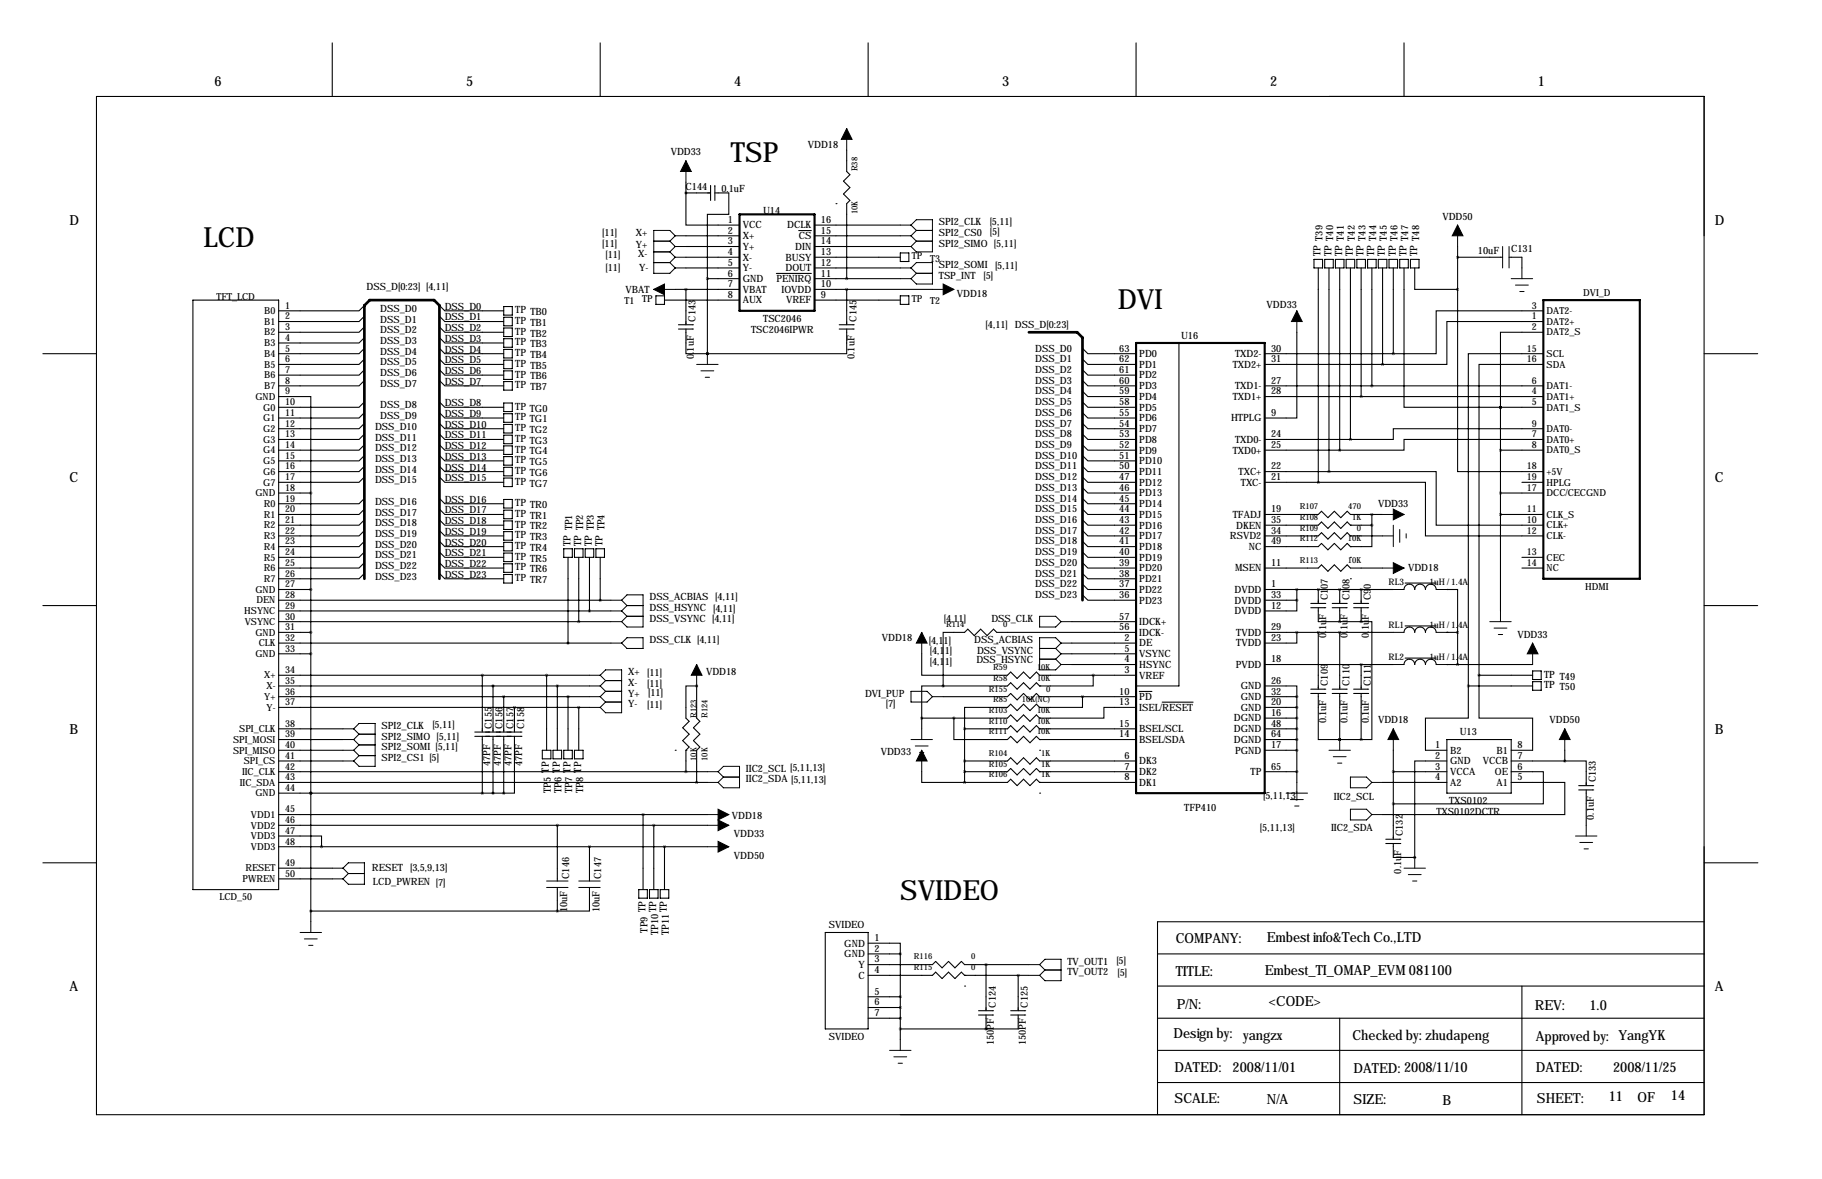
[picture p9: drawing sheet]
<svg xmlns="http://www.w3.org/2000/svg" width="432mm" height="279mm" viewBox="0 0 432 279" stroke-linecap="round" stroke-linejoin="round" font-family="sans-serif">
<g fill="none" stroke="#000" stroke-width=".25">
<path d="M78.7 10.2v12.7M142.2 10.2v12.7M205.7 10.2v12.7M269.2 10.2v12.7M332.7 10.2v12.7M22.9 22.9h381v241.3h-381zM200.7 35.6v5l.7 .8-1.5 1.5 1.5 1.5-1.5 1.6 1.5 1.5-.7 .8v17.7M162.6 45.7v7.6h12.7M162.6 55.9h12.7M162.6 58.4h12.7M162.6 43.2v2.5M162.6 45.7h5.8"/>
<path d="M168.4 43.9v3.6M169.4 45.7h3.3v5.1h-5.1v15.2M169.4 43.9v3.6M189.3 54.6h3M193 53.3h20.4M193 55.9h20.4M193 58.4h20.4M198.1 48.3h.1M213.4 59.9h2v2.1h-2zM345.4 58.4v10.2M45.7 71.1h20.3v139.7h-20.3zM86.4 72.4l-1.3 1.3h-19.1"/>
<path d="M86.4 74.9l-1.3 1.3h-19.1M86.4 77.5l-1.3 1.2h-19.1M104.1 72.4l1.3 1.3h14M104.1 74.9l1.3 1.3h14M104.1 77.5l1.3 1.2h14M119.4 72.6h2v2.1h-2zM119.4 75.2h2v2h-2zM119.4 77.7h2v2.1h-2zM155.4 70.1h2.1v2h-2.1zM157.5 71.1h17.8M160 68.6h15.3M160.8 77h3.5"/>
<path d="M160.8 78h3.5M162.6 78v5.8h5M162.6 61h12.7M162.6 63.5h12.7M162.6 68.6v8.4M167.6 66h7.7M167.6 66v17.8M184 64.8h8.3M193 71.1h20.4M193 61h20.4M193 63.5h20.4M193 66h20.4"/>
<path d="M193 68.6h28M198.9 77h3.5M198.9 78h3.5M200.7 78v5.8h-33.1M200.7 68.6v8.4M213.4 70.1h2v2h-2zM307.3 78.7v20.4h-7.6M311.4 61.5h2v2h-2zM312.4 63.5v50.8M313.9 61.5h2.1v2h-2.1zM315 63.5v48.3M316.5 61.5h2v2h-2z"/>
<path d="M317.5 63.5v43.2M319 61.5h2.1v2h-2.1zM320 63.5v40.6M321.6 61.5h2v2h-2zM322.6 63.5v30.5M324.1 61.5h2v2h-2zM325.1 63.5v27.9M326.6 61.5h2.1v2h-2.1zM327.7 63.5v22.9M329.2 61.5h2v2h-2zM330.2 63.5v20.3M331.7 61.5h2.1v2h-2.1z"/>
<path d="M332.7 63.5v33h22.9M334.3 61.5h2v2h-2zM335.3 63.5v5.1h10.1M345.4 68.6v43.2h20.4M345.4 61h10.7M357.6 61h3.1v2.5M365.8 76.2h-22.9v10.2h-15.2M365.8 78.7h-10.2v17.8M365.8 73.7h-25.4v10.1h-10.2M10.2 83.8h12.7M66 94h7.7v22.8M86.4 80l-1.3 1.3h-19.1"/>
<path d="M86.4 82.5l-1.3 1.3h-19.1M86.4 85.1l-1.3 1.3h-19.1M86.4 87.6l-1.3 1.3h-19.1M86.4 90.2l-1.3 1.2h-19.1M86.4 95.2l-1.3 1.3h-19.1M86.4 97.8l-1.3 1.3h-19.1M104.1 80l1.3 1.3h14M104.1 82.5l1.3 1.3h14M104.1 85.1l1.3 1.3h14M104.1 87.6l1.3 1.3h14M104.1 90.2l1.3 1.2h14M104.1 95.2l1.3 1.3h14"/>
<path d="M104.1 97.8l1.3 1.3h14M119.4 80.3h2v2h-2zM119.4 82.8h2v2h-2zM119.4 85.3h2v2.1h-2zM119.4 87.9h2v2h-2zM119.4 90.4h2v2.1h-2zM119.4 95.5h2v2h-2zM119.4 98h2v2.1h-2zM167.6 83.8h.1M256.5 82.5l1.3 1.3h11.4M256.5 85.1l1.3 1.3h11.4M256.5 87.6l1.3 1.3h11.4"/>
<path d="M256.5 90.2l1.3 1.2h11.4M256.5 92.7l1.3 1.3h11.4M256.5 95.2l1.3 1.3h11.4M256.5 97.8l1.3 1.3h11.4M279.4 81.3v81.3h-10.2M299.7 83.8h30.5M299.7 86.4h28M299.7 91.4h66.1M299.7 94h66.1M355.6 96.5h.1M355.6 96.5h10.2M355.6 96.5v48.3"/>
<path d="M365.8 86.4h-15.3v73.6M365.8 83.8h-17.8v78.8M403.9 83.8h12.7M66 116.8h7.7M73.7 116.8v101.6M86.4 100.3l-1.3 1.3h-19.1M86.4 102.9l-1.3 1.2h-19.1M86.4 105.4l-1.3 1.3h-19.1M86.4 107.9l-1.3 1.3h-19.1M86.4 110.5l-1.3 1.3h-19.1M86.4 113l-1.3 1.3h-19.1M86.4 118.1l-1.3 1.3h-19.1"/>
<path d="M104.1 100.3l1.3 1.3h14M104.1 102.9l1.3 1.2h14M104.1 105.4l1.3 1.3h14M104.1 107.9l1.3 1.3h14M104.1 110.5l1.3 1.3h14M104.1 113l1.3 1.3h14M104.1 118.1l1.3 1.3h14M119.4 100.6h2v2h-2zM119.4 103.1h2v2.1h-2zM119.4 105.7h2v2h-2zM119.4 108.2h2v2h-2zM119.4 110.7h2v2.1h-2z"/>
<path d="M119.4 113.3h2v2h-2zM119.4 118.4h2v2h-2zM256.5 100.3l1.3 1.3h11.4M256.5 102.9l1.3 1.2h11.4M256.5 105.4l1.3 1.3h11.4M256.5 107.9l1.3 1.3h11.4M256.5 110.5l1.3 1.3h11.4M256.5 113l1.3 1.3h11.4M256.5 115.6l1.3 1.2h11.4M256.5 118.1l1.3 1.3h11.4M299.7 104.1h20.3M299.7 106.7h17.8"/>
<path d="M299.7 111.8h15.3M299.7 114.3h12.7M312.4 114.3h25.4v12.7h28M315 111.8h25.4v12.7h25.4M355.6 106.7h10.2M355.6 116.8h10.2M360.7 114.3h5.1M365.8 101.6h-35.6v2.5h-10.2M365.8 104.1h-33.1v2.6h-15.2M66 139.7h7.7M86.4 120.7l-1.3 1.2h-19.1M86.4 123.2l-1.3 1.3h-19.1"/>
<path d="M86.4 125.7l-1.3 1.3h-19.1M86.4 128.3l-1.3 1.2h-19.1M86.4 130.8l-1.3 1.3h-19.1M86.4 133.3l-1.3 1.3h-19.1M86.4 135.9l-1.3 1.3h-19.1M104.1 120.7l1.3 1.2h14M104.1 123.2l1.3 1.3h14M104.1 125.7l1.3 1.3h14M104.1 128.3l1.3 1.2h14M104.1 130.8l1.3 1.3h14M104.1 133.3l1.3 1.3h14M104.1 135.9l1.3 1.3h14"/>
<path d="M119.4 136.1h2v2.1h-2zM119.4 120.9h2v2h-2zM119.4 123.4h2v2.1h-2zM119.4 126h2v2h-2zM119.4 128.5h2v2.1h-2zM119.4 131.1h2v2h-2zM119.4 133.6h2v2h-2zM133.6 130h2v2.1h-2zM134.6 132.1v20.3M136.1 130h2.1v2.1h-2.1zM137.2 132.1v15.2M138.7 130h2v2.1h-2z"/>
<path d="M139.7 132.1v12.7M141.2 130h2.1v2.1h-2.1zM142.2 132.1v10.1M256.5 120.7l1.3 1.2h11.4M256.5 123.2l1.3 1.3h11.4M256.5 125.7l1.3 1.3h11.4M256.5 128.3l1.3 1.2h11.4M256.5 130.8l1.3 1.3h11.4M256.5 133.3l1.3 1.3h11.4M256.5 135.9l1.3 1.3h11.4M256.5 138.4l1.3 1.3h11.4M299.7 121.9h12.7l.8-.7 1.5 1.5 1.5-1.5 1.6 1.5 1.5-1.5 .7 .7h7.7"/>
<path d="M299.7 124.5h12.7l.8-.8 1.5 1.5 1.5-1.5 1.6 1.5 1.5-1.5 .7 .8M299.7 127h12.7l.8-.8 1.5 1.6 1.5-1.6 1.6 1.6 1.5-1.6 .7 .8M299.7 129.5h12.7l.8-.7 1.5 1.5 1.5-1.5 1.6 1.5 1.5-1.5 .7 .7M299.7 134.6h12.7l.8-.7 1.5 1.5 1.5-1.5 1.6 1.5 1.5-1.5 .7 .7h7.7M299.7 139.7h30.5M307.3 139.7v2.5M312.4 139.7h.1M312.4 139.7v3.3M317.5 139.7h.1M317.5 139.7v3.3M320 124.5h.1M320 127h.1"/>
<path d="M320 129.5h.1M320 132.1h.1M320 137.2h.1M320 124.5h5.1M320 127h7.7M322.6 139.7h.1M322.6 139.7v3.3M325.1 124.5v5h-5.1M325.1 121.9v2.6M332.7 139.7a1.27 1.27 0 0 1 1.3-1.3 1.27 1.27 0 0 1 1.3 1.3 1.27 1.27 0 0 1 1.3-1.3 1.27 1.27 0 0 1 1.2 1.3 1.27 1.27 0 0 1 1.3-1.3 1.27 1.27 0 0 1 1.3 1.3M333 138.2h7.4M342.9 139.7h.1"/>
<path d="M342.9 139.7h2.5v10.2M355.6 121.9h10.2M360.7 132.1h5.1M360.7 134.6h5.1M10.2 143.5h12.7M66 142.2h78.8M66 152.4h78.8M66 144.8h78.8M66 149.9h7.7M66 147.3h78.8M66 154.9h7.7M218.4 154.9v5.1h20.4l.7-.7 1.5 1.5 1.6-1.5 1.5 1.5 1.5-1.5 .8 .7h22.8"/>
<path d="M236.2 152.4h.1M254 152.4h15.2M254 147.3h15.2M254 154.9h15.2M254 157.5h15.2M256.5 141l1.3 1.2h11.4M269.2 149.9h-33l-.7-.8-1.6 1.5-1.5-1.5-1.5 1.5-1.5-1.5-.8 .8h-5.1v12.7M299.7 142.2h7.6M299.7 149.9h30.5M299.7 157.5h30.5M307.3 149.9v2.5h-7.6M307.3 142.2v2.6h-7.6"/>
<path d="M310.6 143h3.6M310.6 144h3.6M312.4 144v3.3h10.2M312.4 149.9v13.4M315.7 143h3.6M315.7 144h3.6M317.5 147.3h.1M317.5 144v3.3M317.5 149.9v13.4M320.8 143h3.6M320.8 144h3.6M322.6 147.3h.1"/>
<path d="M322.6 147.3h2.5v28h-2.5M322.6 144v3.3M322.6 157.5v5.8M332.7 149.9a1.27 1.27 0 0 1 1.3-1.3 1.27 1.27 0 0 1 1.3 1.3 1.27 1.27 0 0 1 1.2-1.3 1.27 1.27 0 0 1 1.3 1.3 1.27 1.27 0 0 1 1.3-1.3 1.27 1.27 0 0 1 1.3 1.3M332.7 157.5a1.27 1.27 0 0 1 1.3-1.3 1.27 1.27 0 0 1 1.3 1.3 1.27 1.27 0 0 1 1.3-1.3 1.27 1.27 0 0 1 1.2 1.3 1.27 1.27 0 0 1 1.3-1.3 1.27 1.27 0 0 1 1.3 1.3M333 148.3h7.4M333 156h7.4M342.9 149.9h.1M342.9 157.5h.1M342.9 149.9h2.5M342.9 157.5h20.3M345.4 149.9v7.6"/>
<path d="M363.2 159h2.1v2h-2.1zM403.9 143.5h12.7M66 160h73.7M66 162.6h73.7M66 165.1h73.7M66 167.6h73.7M66 172.7h15.3M66 175.3h15.3M66 177.8h15.3M112.5 173.5h11.2M112.5 174.5h11.2M114.3 160v13.5"/>
<path d="M114.3 174.5v13.5M116.8 162.6v10.9M116.8 174.5v13.5M119.4 165.1v8.4M119.4 174.5v13.5M121.9 174.5v13.5h-2.5M121.9 167.6v5.9M128.5 177.8h2.1v2h-2.1zM129.5 160v17.8M131.1 177.8h2v2h-2zM132.1 162.6v15.2M133.6 177.8h2v2h-2z"/>
<path d="M134.6 165.1v12.7M136.1 177.8h2.1v2h-2.1zM137.2 167.6v10.2M160 177.8h.1M162.6 177.8h.1M162.6 177.8v5.1M165.1 162.6h-2.5v7.6l.7 .7-1.5 1.6 1.5 1.5-1.5 1.5 1.5 1.5-.7 .8M165.1 162.6h.1M165.1 162.6v7.6l.8 .7-1.6 1.6 1.6 1.5-1.6 1.5 1.6 1.5-.8 .8v7.6M218.4 170.2h20.4l.7-.8 1.5 1.5 1.6-1.5 1.5 1.5 1.5-1.5 .8 .8M218.4 170.2v2.5M223.5 162.6h-5.1v7.6"/>
<path d="M223.5 162.6h15.3l.7-.8 1.5 1.5 1.6-1.5 1.5 1.5 1.5-1.5 .8 .8M223.5 165.1h15.3l.7-.8 1.5 1.6 1.6-1.6 1.5 1.6 1.5-1.6 .8 .8M226.1 170.2v5.1h12.7l.7-.8 1.5 1.5 1.6-1.5 1.5 1.5 1.5-1.5 .8 .8M228.6 172.7h10.2l.7-.7 1.5 1.5 1.6-1.5 1.5 1.5 1.5-1.5 .8 .7M228.6 172.7v12.7M246.4 165.1h.1M246.4 162.6h.1M246.4 170.2h.1M246.4 172.7h.1M246.4 175.3h.1M246.4 177.8h.1M246.4 167.6h.1"/>
<path d="M246.4 167.6l-.8-.7-1.5 1.5-1.5-1.5-1.6 1.5-1.5-1.5-.7 .7h-10.2v5.1M246.4 165.1h22.8M246.4 172.7h22.8M246.4 175.3h22.8M256.5 165.1v2.5h-10.1M259.1 160v2.6h-12.7M269.2 167.6h-7.6v2.6h-15.2M270 163.9h3M275.4 166.4h7.4M299.7 162.6h7.6v2.5M299.7 165.1h7.6M299.7 167.6h7.6"/>
<path d="M299.7 172.7h7.6M299.7 175.3h7.6M299.7 177.8h7.6M299.7 170.2h7.6M307.3 165.1v20.3M310.6 163.3h3.6M310.6 164.3h3.6M312.4 164.3v11h5.1M315.7 163.3h3.6M315.7 164.3h3.6M317.5 175.3h.1M317.5 164.3v11"/>
<path d="M317.5 175.3h5.1M320.8 163.3h3.6M320.8 164.3h3.6M322.6 164.3v11M330.2 177.8v21.1M342.9 175.3h15.2v12.7h-15.2zM348 162.6v7.6h-10.2v7.6h5.1M348 162.6h15.2M350.5 160v10.2h12.7v7.6h-5.1M350.5 160h12.7M363.2 161.5h2.1v2.1h-2.1zM370.8 177.8v2.5"/>
<path d="M66 198.1h10.2v2.6M66 180.3h15.3M66 182.9h101.6M66 185.4h101.6M66 188h53.4M66 193h101.6M66 195.6h101.6M73.7 188h.1M132.1 195.6v13.2M152.4 193v17.8M154.9 195.6v15.2M218.4 182.9v2.5h10.2"/>
<path d="M228.6 180.3h10.2l.7-.7 1.5 1.5 1.6-1.5 1.5 1.5 1.5-1.5 .8 .7h22.8M228.6 182.9h10.2l.7-.8 1.5 1.5 1.6-1.5 1.5 1.5 1.5-1.5 .8 .8M228.6 185.4h10.2l.7-.7 1.5 1.5 1.6-1.5 1.5 1.5 1.5-1.5 .8 .7M246.4 182.9h.1M246.4 185.4h.1M246.4 188h.1M246.4 182.9h22.8M246.4 185.4h22.8M299.7 182.9h7.6M327.7 185.4h15.2M328.4 198.9h3.6M328.4 199.9h3.6"/>
<path d="M330.2 182.9h12.7M330.2 199.9v3.3h5.1M342.9 180.3h-7.6v22.9M358.1 185.4h12.7v7.6h-43.1M358.1 182.9h7.7v7.6h-35.6M358.1 180.3h12.7M370.8 180.3h5.1v5.9M374.1 186.2h3.6M374.1 187.2h3.6M375.9 187.2v8.4M10.2 204.5h12.7M66 200.7h101.6"/>
<path d="M66 205.7h12.7M66 208.3h12.7M73.7 215.9h58.4M132.1 210.3v5.6M139.7 210.3v5.6h-7.6M139.7 200.7v8.1M151.4 210.8h2v2.1h-2zM153.9 210.8h2.1v2.1h-2.1zM156.5 210.8h2v2.1h-2zM157.5 200.7v10.1M335.3 203.2h.1M403.9 218.4h-129.6v45.8"/>
<path d="M403.9 204.5h12.7M195.6 221h10.1v22.8h-10.1zM205.7 223.5h7.7v2.6M205.7 226.1h7.7M205.7 228.6h15.3l.7-.8 1.6 1.6 1.5-1.6 1.5 1.6 1.5-1.6 .8 .8h15.2M205.7 231.1h15.3l.7-.7 1.6 1.5 1.5-1.5 1.5 1.5 1.5-1.5 .8 .7M205.7 236.2h7.7M205.7 238.8h7.7M213.4 226.1v20.3M228.6 233.7h.1M228.6 231.1h.1M228.6 231.1h15.2"/>
<path d="M231.9 239.5h3.6M233.7 228.6v10.9M239.5 239.5h3.6M241.3 231.1v8.4M274.3 233.7h129.6M274.3 226.1h129.6M360.7 233.7v30.5M205.7 241.3h7.7M231.9 240.5h3.6M233.7 243.8h.1M233.7 240.5v3.3M239.5 240.5h3.6"/>
<path d="M241.3 240.5v3.3h-27.9M274.3 241.3h129.6M274.3 256.5h129.6M274.3 248.9h129.6M317.5 241.3v22.9"/>
</g>
<path d="M175.3 50.8h17.7v22.9h-17.7zM365.8 71.1h22.8v66.1h-22.8zM269.2 81.3h30.5v106.7h-30.5z" fill="none" stroke="#000" stroke-width=".51"/>
<g fill="none" stroke="#000" stroke-width=".24">
<path d="M162.6 38.1v5.1M200.7 30.5v5.1M154.9 57.2h3.8M154.9 59.7h3.8M158.7 57.2l1.3 1.2M158.7 59.7l1.3 1.3M160 55.9h2.6M160 55.9l-1.3 1.3M160 55.9l-1.3-1.3h-3.8v10.2h3.8l1.3-1.3M160 58.4h2.6M160 58.4l-1.3 1.3M213.4 55.9h2.5"/>
<path d="M213.4 58.4h2.5M213.4 53.3h2.5M215.9 53.3l1.3-1.2h3.8v7.6h-3.8l-1.3-1.3M215.9 53.3l1.3 1.3M215.9 55.9l1.3 1.3M217.2 57.2h3.8M217.2 54.6h3.8M217.2 54.6l-1.3 1.3M217.2 57.2l-1.3 1.2M345.4 53.3v5.1M356.1 58.4v5.1M357.6 58.4v5.1"/>
<path d="M154.9 62.2h3.8M154.9 68.6h5.1M158.7 62.2l1.3 1.3M160 61h2.6M160 61l-1.3 1.2M160 63.5h2.6M213.4 63.5h2.5M213.4 66h2.5M215.9 63.5l1.3-1.3h3.8v5.1h-3.8l-1.3-1.3M215.9 63.5l1.3 1.3M217.2 64.8h3.8M217.2 64.8l-1.3 1.2"/>
<path d="M221 68.6h5.1M307.3 73.7v5M358.1 66h5.1M359.2 67.6h3M360.2 69.1h1M360.7 63.5v2.5M165.1 86.4h5.1M166.1 87.9h3.1M167.1 89.4h1M167.6 83.8v2.6M327.7 134.6h5M327.7 127h2.5"/>
<path d="M327.7 121.9h5M330.2 139.7h2.5M330.2 124.5v5M331.7 125.5v3M333.2 126.5v1M340.4 139.7h2.5M144.8 142.2h2.5M144.8 144.8h2.5M144.8 147.3h2.5M144.8 152.4h2.5M147.3 142.2l1.3 1.3M147.3 142.2l1.3-1.2h3.8v7.6h-3.8l-1.3-1.3"/>
<path d="M147.3 152.4l1.3-1.3h3.8v2.6h-3.8zM147.3 144.8l1.3 1.2M148.6 143.5h3.8M148.6 146h3.8M148.6 143.5l-1.3 1.3M148.6 146l-1.3 1.3M165.1 157.5v5.1M218.4 149.9v5M246.4 146h3.8l1.3 1.3-1.3 1.3h-3.8zM246.4 153.7h3.8M246.4 156.2h3.8M250.2 153.7l1.3 1.2"/>
<path d="M250.2 156.2l1.3 1.3M251.5 157.5h2.5M251.5 147.3h2.5M251.5 152.4h2.5M251.5 152.4l-1.3-1.3h-3.8v7.7h3.8l1.3-1.3M251.5 152.4l-1.3 1.3M251.5 154.9h2.5M251.5 154.9l-1.3 1.3M330.2 149.9h2.5M330.2 157.5h2.5M340.4 149.9h2.5M340.4 157.5h2.5"/>
<path d="M353.1 147.3h5M354.1 148.8h3M355.1 150.4h1M355.6 144.8v2.5M363.2 152.4v5.1M81.3 172.7h2.5M81.3 175.3h2.5M81.3 177.8h2.5M83.8 172.7l1.3 1.3M83.8 172.7l1.3-1.3h3.8v10.2h-3.8l-1.3-1.3M83.8 175.3l1.3 1.2M83.8 177.8l1.3 1.3"/>
<path d="M85.1 174h3.8M85.1 176.5h3.8M85.1 174l-1.3 1.3M85.1 179.1h3.8M85.1 176.5l-1.3 1.3M85.1 179.1l-1.3 1.2M139.7 160h2.5M139.7 162.6h2.5M139.7 165.1h2.5M139.7 167.6h2.5M142.2 160l1.3 1.3M142.2 160l1.3-1.2h3.8v10.1h-3.8l-1.3-1.3"/>
<path d="M142.2 162.6l1.3 1.2M142.2 165.1l1.3 1.3M143.5 161.3h3.8M143.5 163.8h3.8M143.5 161.3l-1.3 1.3M143.5 166.4h3.8M143.5 163.8l-1.3 1.3M143.5 166.4l-1.3 1.2M215.9 163.8h3.8l1.3 1.3-1.3 1.3h-3.8zM215.9 175.3h5.1M216.9 176.8h3.1M217.9 178.3h1"/>
<path d="M218.4 172.7v2.6M218.4 177.8v5.1M221 165.1h2.5M315 177.8h5M316 179.3h3M317.5 175.3v2.5M330.2 172.7v5.1M370.8 172.7v5.1M81.3 180.3h2.5M167.6 182.9h2.6M167.6 185.4h2.6M167.6 193h5.1"/>
<path d="M167.6 195.6h5.1M170.2 182.9l1.2-1.3h3.9v5.1h-3.9l-1.2-1.3M170.2 182.9l1.2 1.2M171.4 184.1h3.9M171.4 184.1l-1.2 1.3M304.8 188h5.1M305.8 189.5h3.1M306.8 191h1M307.3 185.4v2.6M317 180.8h1M320 184.1h3.8l1.3 1.3-1.3 1.3h-3.8zM320 191.8h3.8l1.3 1.2-1.3 1.3h-3.8z"/>
<path d="M325.1 185.4h2.6M325.1 193h2.6M373.4 198.1h5.1M374.4 199.6h3M375.9 195.6v2.5M73.7 218.4v2.6M78.7 205.7h2.6M78.7 208.3h2.6M81.3 205.7l1.2 1.3M81.3 205.7l1.2-1.2h3.9v5h-3.9l-1.2-1.2M82.5 207l-1.2 1.3M82.5 207h3.9"/>
<path d="M129.5 208.8h5.1M129.5 210.3h5.1M137.2 208.8h5M137.2 210.3h5M167.6 200.7h5.1M332.7 205.7h5.1M333.8 207.3h3M334.8 208.8h1M335.3 203.2v2.5M375.4 201.2h1M71.1 221h5.1M72.1 222.5h3.1"/>
<path d="M73.2 224h1M243.8 231.1h2.6M243.8 228.6h2.6M246.4 228.6l1.2-1.3h3.9v5.1h-3.9l-1.2-1.3M246.4 228.6l1.2 1.3M247.6 229.9h3.9M247.6 229.9l-1.2 1.2M210.8 248.9h5.1M211.8 250.4h3.1M212.9 252h1M213.4 246.4v2.5"/>
</g>
<g fill="#000" stroke="#000" stroke-width=".24">
<path d="M162.6 38.1l1.2 2.5h-2.5zM200.7 30.5l1.2 2.5h-2.5zM345.4 53.3l1.3 2.6h-2.5zM154.9 68.6l2.6-1.3v2.5zM223.5 67.3l2.6 1.3-2.6 1.2zM307.3 73.7l1.3 2.5h-2.5zM330.2 133.3l2.5 1.3-2.5 1.3zM330.2 120.7l2.5 1.2-2.5 1.3zM165.1 157.5l1.3 2.5h-2.6zM218.4 149.9l1.3 2.5h-2.5zM363.2 152.4l1.3 2.5h-2.6zM218.4 177.8l1.3 2.5h-2.5z"/>
<path d="M330.2 172.7l1.3 2.6h-2.6zM370.8 172.7l1.3 2.6h-2.5zM170.2 191.8l2.5 1.2-2.5 1.3zM170.2 194.3l2.5 1.3-2.5 1.2zM170.2 199.4l2.5 1.3-2.5 1.2z"/>
</g>
<path d="M73.6 149.9a.05 .05 0 0 0 .1 0 .05 .05 0 0 0-.1 0zM73.6 139.7a.05 .05 0 0 0 .1 0 .05 .05 0 0 0-.1 0zM73.6 116.8a.05 .05 0 0 0 .1 0 .05 .05 0 0 0-.1 0zM73.6 154.9a.05 .05 0 0 0 .1 0 .05 .05 0 0 0-.1 0zM73.6 188a.05 .05 0 0 0 .1 0 .05 .05 0 0 0-.1 0zM200.6 66a.05 .05 0 0 0 .1 0 .05 .05 0 0 0-.1 0zM307.3 175.3a.05 .05 0 0 0 .1 0 .05 .05 0 0 0-.1 0zM307.3 172.7a.05 .05 0 0 0 .1 0 .05 .05 0 0 0-.1 0zM307.3 170.2a.05 .05 0 0 0 .1 0 .05 .05 0 0 0-.1 0zM307.3 167.6a.05 .05 0 0 0 .1 0 .05 .05 0 0 0-.1 0zM307.3 165.1a.05 .05 0 0 0 .1 0 .05 .05 0 0 0-.1 0zM307.3 177.8a.05 .05 0 0 0 .1 0 .05 .05 0 0 0-.1 0zM307.3 182.9a.05 .05 0 0 0 .1 0 .05 .05 0 0 0-.1 0zM213.3 238.8a.05 .05 0 0 0 .1 0 .05 .05 0 0 0-.1 0zM213.3 236.2a.05 .05 0 0 0 .1 0 .05 .05 0 0 0-.1 0zM213.3 226.1a.05 .05 0 0 0 .1 0 .05 .05 0 0 0-.1 0zM213.3 241.3a.05 .05 0 0 0 .1 0 .05 .05 0 0 0-.1 0zM213.3 243.8a.05 .05 0 0 0 .1 0 .05 .05 0 0 0-.1 0zM162.5 182.9a.05 .05 0 0 0 .1 0 .05 .05 0 0 0-.1 0zM345.4 61a.05 .05 0 0 0 .1 0 .05 .05 0 0 0-.1 0zM370.8 180.3a.05 .05 0 0 0 .1 0 .05 .05 0 0 0-.1 0zM218.4 170.2a.05 .05 0 0 0 .1 0 .05 .05 0 0 0-.1 0zM256.5 165.1a.05 .05 0 0 0 .1 0 .05 .05 0 0 0-.1 0zM162.5 45.7a.05 .05 0 0 0 .1 0 .05 .05 0 0 0-.1 0zM167.6 66a.05 .05 0 0 0 .1 0 .05 .05 0 0 0-.1 0zM162.5 68.6a.05 .05 0 0 0 .1 0 .05 .05 0 0 0-.1 0zM167.6 83.8a.05 .05 0 0 0 .1 0 .05 .05 0 0 0-.1 0zM167.6 83.8a.05 .05 0 0 0 .1 0 .05 .05 0 0 0-.1 0zM200.6 68.6a.05 .05 0 0 0 .1 0 .05 .05 0 0 0-.1 0zM73.6 215.9a.05 .05 0 0 0 .1 0 .05 .05 0 0 0-.1 0zM307.3 149.9a.05 .05 0 0 0 .1 0 .05 .05 0 0 0-.1 0zM307.3 142.2a.05 .05 0 0 0 .1 0 .05 .05 0 0 0-.1 0zM307.3 139.7a.05 .05 0 0 0 .1 0 .05 .05 0 0 0-.1 0zM345.4 149.9a.05 .05 0 0 0 .1 0 .05 .05 0 0 0-.1 0zM345.4 157.5a.05 .05 0 0 0 .1 0 .05 .05 0 0 0-.1 0zM116.8 162.6a.05 .05 0 0 0 .1 0 .05 .05 0 0 0-.1 0zM116.8 188a.05 .05 0 0 0 .1 0 .05 .05 0 0 0-.1 0zM129.5 160a.05 .05 0 0 0 .1 0 .05 .05 0 0 0-.1 0zM137.1 167.6a.05 .05 0 0 0 .1 0 .05 .05 0 0 0-.1 0zM137.1 147.3a.05 .05 0 0 0 .1 0 .05 .05 0 0 0-.1 0zM142.2 142.2a.05 .05 0 0 0 .1 0 .05 .05 0 0 0-.1 0zM73.6 188a.05 .05 0 0 0 .1 0 .05 .05 0 0 0-.1 0zM154.9 195.6a.05 .05 0 0 0 .1 0 .05 .05 0 0 0-.1 0zM314.9 111.8a.05 .05 0 0 0 .1 0 .05 .05 0 0 0-.1 0zM320 104.1a.05 .05 0 0 0 .1 0 .05 .05 0 0 0-.1 0zM327.6 86.4a.05 .05 0 0 0 .1 0 .05 .05 0 0 0-.1 0zM345.4 68.6a.05 .05 0 0 0 .1 0 .05 .05 0 0 0-.1 0zM226 170.2a.05 .05 0 0 0 .1 0 .05 .05 0 0 0-.1 0z" fill="#000" stroke="#000" stroke-width=".63"/>
<path d="M243.8 78.7h11.5l1.2 1.3v62.2M86.4 137.2v-64.8l1.2-1.3h15.3l1.2 1.3v64.8" fill="none" stroke="#000" stroke-width=".63"/>
<g font-size="6.6">
<text x="173.2" y="38.4">TSP</text>
<text x="48.3" y="58.4">LCD</text>
<text x="264.9" y="73.2">DVI</text>
<text x="213.4" y="213.4">SVIDEO</text>
</g>
<g font-size="3.3">
<text x="50.8" y="20.3">6</text>
<text x="110.5" y="20.3">5</text>
<text x="174" y="20.3">4</text>
<text x="237.5" y="20.3">3</text>
<text x="301" y="20.3">2</text>
<text x="364.5" y="20.3">1</text>
<text x="16.5" y="53.3">D</text>
<text x="406.4" y="53.3">D</text>
<text x="16.5" y="114.3">C</text>
<text x="406.4" y="114.3">C</text>
<text x="16.5" y="174">B</text>
<text x="406.4" y="174">B</text>
<text x="278.6" y="223.5">COMPANY:</text>
<text x="300.2" y="223.3">Embest info&amp;Tech Co.,LTD</text>
<text x="278.6" y="231.4">TITLE:</text>
<text x="299.7" y="231.1">Embest_TI_OMAP_EVM 081100</text>
<text x="16.5" y="234.9">A</text>
<text x="278.9" y="239">P/N:</text>
<text x="300.7" y="238.5">&lt;CODE&gt;</text>
<text x="363.7" y="239.3">REV:</text>
<text x="376.7" y="239.3">1.0</text>
<text x="406.4" y="234.9">A</text>
<text x="278.1" y="245.9">Design by:</text>
<text x="294.6" y="246.4">yangzx</text>
<text x="320.5" y="246.4">Checked by: zhudapeng</text>
<text x="364" y="246.6">Approved by: YangYK</text>
<text x="278.4" y="254">DATED:</text>
<text x="292.1" y="254">2008/11/01</text>
<text x="320.8" y="254.3">DATED: 2008/11/10</text>
<text x="364" y="254">DATED:</text>
<text x="382.3" y="254.1">2008/11/25</text>
<text x="278.4" y="261.4">SCALE:</text>
<text x="300.2" y="261.7">N/A</text>
<text x="320.8" y="261.6">SIZE:</text>
<text x="341.9" y="262">B</text>
<text x="364.2" y="261.4">SHEET:</text>
<text x="381.3" y="260.9">11</text>
<text x="388.1" y="261.1">OF</text>
<text x="396" y="260.7">14</text>
</g>
<g font-size="2.4">
<text x="191.5" y="35.1">VDD18</text>
<text x="159" y="36.8">VDD33</text>
<text x="162.5" y="45">C144</text>
<text x="171" y="45.5">0.1uF</text>
<text x="172.5" y="52.8">1</text>
<text x="180.8" y="50.8">U14</text>
<text x="194.6" y="52.8">16</text>
<text x="222.5" y="53.3">SPI2_CLK</text>
<text x="234.5" y="53.2">[5,11]</text>
<text x="341.8" y="52.1">VDD50</text>
<text x="142.7" y="56">[11]</text>
<text x="142.7" y="58.6">[11]</text>
<text x="150.7" y="55.9">X+</text>
<text x="150.7" y="58.7">Y+</text>
<text x="172.5" y="55.4">2</text>
<text x="172.5" y="57.9">3</text>
<text x="176" y="54.1">VCC</text>
<text x="176" y="56.7">X+</text>
<text x="176" y="59.2">Y+</text>
<text x="186.6" y="54.1">DCLK</text>
<text x="188.5" y="59.2">DIN</text>
<text x="189.3" y="56.7">CS</text>
<text x="194.6" y="55.4">15</text>
<text x="194.6" y="57.9">14</text>
<text x="222.5" y="55.9">SPI2_CS0</text>
<text x="222.5" y="58.4">SPI2_SIMO [5,11]</text>
<text x="234.6" y="55.8">[5]</text>
<text x="358.1" y="59.7">C131</text>
<text x="143.5" y="61.1">[11]</text>
<text x="143.5" y="64.2">[11]</text>
<text x="151.2" y="61">X-</text>
<text x="151.5" y="64.3">Y-</text>
<text x="172.5" y="60.5">4</text>
<text x="172.5" y="63">5</text>
<text x="172.5" y="65.5">6</text>
<text x="176" y="61.8">X-</text>
<text x="176" y="64.3">Y-</text>
<text x="186.2" y="64.3">DOUT</text>
<text x="186.2" y="61.8">BUSY</text>
<text x="194.6" y="60.5">13</text>
<text x="194.6" y="63">12</text>
<text x="194.6" y="65.5">11</text>
<text x="222.5" y="63.5">SPI2_SOMI</text>
<text x="235.8" y="63.7">[5,11]</text>
<text x="313" y="60.8" transform="rotate(-90 313 60.8)">TP T39</text>
<text x="315.5" y="60.8" transform="rotate(-90 315.5 60.8)">TP T40</text>
<text x="318.1" y="60.8" transform="rotate(-90 318.1 60.8)">TP T41</text>
<text x="320.6" y="60.8" transform="rotate(-90 320.6 60.8)">TP T42</text>
<text x="323.1" y="60.8" transform="rotate(-90 323.1 60.8)">TP T43</text>
<text x="325.7" y="60.8" transform="rotate(-90 325.7 60.8)">TP T44</text>
<text x="328.2" y="60.8" transform="rotate(-90 328.2 60.8)">TP T45</text>
<text x="330.8" y="60.8" transform="rotate(-90 330.8 60.8)">TP T46</text>
<text x="333.3" y="60.8" transform="rotate(-90 333.3 60.8)">TP T47</text>
<text x="335.8" y="60.8" transform="rotate(-90 335.8 60.8)">TP T48</text>
<text x="350.3" y="60.2">10uF</text>
<text x="86.9" y="68.8">DSS_D[0:23] [4,11]</text>
<text x="148.3" y="69.3">VBAT</text>
<text x="172.5" y="68.1">7</text>
<text x="172.5" y="70.6">8</text>
<text x="176" y="66.8">GND</text>
<text x="176" y="69.4">VBAT</text>
<text x="176" y="71.9">AUX</text>
<text x="184" y="66.8">PENIRQ</text>
<text x="185.2" y="69.4">IOVDD</text>
<text x="186.3" y="71.9">VREF</text>
<text x="194.6" y="68.1">10</text>
<text x="194.6" y="70.6">9</text>
<text x="222.5" y="66">TSP_INT</text>
<text x="226.8" y="70.4">VDD18</text>
<text x="233.1" y="66.2">[5]</text>
<text x="90.1" y="73.9">DSS_D0</text>
<text x="90.1" y="76.5">DSS_D1</text>
<text x="105.4" y="73.4">DSS_D0</text>
<text x="105.4" y="75.9">DSS_D1</text>
<text x="122.1" y="74.2">TP TB0</text>
<text x="122.1" y="76.8">TP TB1</text>
<text x="164.8" y="76.2" transform="rotate(-90 164.8 76.2)">C143</text>
<text x="180.9" y="76.3">TSC2046</text>
<text x="202.9" y="76.2" transform="rotate(-90 202.9 76.2)">C145</text>
<text x="233.6" y="77.8">[4,11]</text>
<text x="240.5" y="77.7">DSS_D[0:23]</text>
<text x="300.2" y="72.9">VDD33</text>
<text x="90.1" y="79">DSS_D2</text>
<text x="90.1" y="81.5">DSS_D3</text>
<text x="105.4" y="78.5">DSS_D2</text>
<text x="105.4" y="81">DSS_D3</text>
<text x="105.4" y="83.6">DSS_D4</text>
<text x="122.1" y="79.3">TP TB2</text>
<text x="122.1" y="81.8">TP TB3</text>
<text x="178" y="78.8">TSC2046IPWR</text>
<text x="245.4" y="83.3">DSS_D0</text>
<text x="265.3" y="83.3">63</text>
<text x="279.9" y="80.3">U16</text>
<text x="301.2" y="83.3">30</text>
<text x="90.1" y="84.1">DSS_D4</text>
<text x="90.1" y="86.6">DSS_D5</text>
<text x="90.1" y="89.2">DSS_D6</text>
<text x="105.4" y="86.1">DSS_D5</text>
<text x="105.4" y="88.6">DSS_D6</text>
<text x="122.1" y="84.4">TP TB4</text>
<text x="122.1" y="86.9">TP TB5</text>
<text x="122.1" y="89.5">TP TB6</text>
<text x="164.4" y="85.1" transform="rotate(-90 164.4 85.1)">0.1uF</text>
<text x="202.5" y="85.1" transform="rotate(-90 202.5 85.1)">0.1uF</text>
<text x="245.4" y="85.9">DSS_D1</text>
<text x="245.4" y="88.4">DSS_D2</text>
<text x="265.3" y="85.9">62</text>
<text x="265.3" y="88.4">61</text>
<text x="270" y="84.6">PD0</text>
<text x="270" y="87.2">PD1</text>
<text x="270" y="89.7">PD2</text>
<text x="292.2" y="87.2">TXD2+</text>
<text x="292.7" y="84.6">TXD2-</text>
<text x="301.2" y="85.9">31</text>
<text x="90.1" y="91.7">DSS_D7</text>
<text x="105.4" y="91.2">DSS_D7</text>
<text x="122.1" y="92">TP TB7</text>
<text x="245.4" y="90.9">DSS_D3</text>
<text x="245.4" y="93.5">DSS_D4</text>
<text x="265.3" y="90.9">60</text>
<text x="265.3" y="93.5">59</text>
<text x="270" y="92.2">PD3</text>
<text x="270" y="94.8">PD4</text>
<text x="292.2" y="94.8">TXD1+</text>
<text x="292.7" y="92.2">TXD1-</text>
<text x="301.2" y="90.9">27</text>
<text x="301.2" y="93.5">28</text>
<text x="88.9" y="101.9">DSS_D10</text>
<text x="90.1" y="96.8">DSS_D8</text>
<text x="90.1" y="99.3">DSS_D9</text>
<text x="105.4" y="96.3">DSS_D8</text>
<text x="105.4" y="98.8">DSS_D9</text>
<text x="105.4" y="101.3">DSS_D10</text>
<text x="122.1" y="97.1">TP TG0</text>
<text x="122.1" y="99.6">TP TG1</text>
<text x="245.4" y="96">DSS_D5</text>
<text x="245.4" y="98.6">DSS_D6</text>
<text x="245.4" y="101.1">DSS_D7</text>
<text x="265.3" y="96">58</text>
<text x="265.3" y="98.6">55</text>
<text x="265.3" y="101.1">54</text>
<text x="270" y="97.3">PD5</text>
<text x="270" y="99.9">PD6</text>
<text x="291.8" y="99.9">HTPLG</text>
<text x="301.2" y="98.6">9</text>
<text x="88.9" y="104.4">DSS_D11</text>
<text x="88.9" y="106.9">DSS_D12</text>
<text x="105.4" y="103.9">DSS_D11</text>
<text x="105.4" y="106.4">DSS_D12</text>
<text x="122.1" y="102.2">TP TG2</text>
<text x="122.1" y="104.7">TP TG3</text>
<text x="122.1" y="107.2">TP TG4</text>
<text x="245.4" y="103.6">DSS_D8</text>
<text x="245.4" y="106.2">DSS_D9</text>
<text x="265.3" y="103.6">53</text>
<text x="265.3" y="106.2">52</text>
<text x="270" y="102.4">PD7</text>
<text x="270" y="104.9">PD8</text>
<text x="270" y="107.5">PD9</text>
<text x="292.2" y="107.5">TXD0+</text>
<text x="292.7" y="104.9">TXD0-</text>
<text x="301.2" y="103.6">24</text>
<text x="301.2" y="106.2">25</text>
<text x="88.9" y="109.5">DSS_D13</text>
<text x="88.9" y="112">DSS_D14</text>
<text x="105.4" y="109">DSS_D13</text>
<text x="105.4" y="111.5">DSS_D14</text>
<text x="122.1" y="109.8">TP TG5</text>
<text x="122.1" y="112.3">TP TG6</text>
<text x="245.4" y="108.7">DSS_D10</text>
<text x="245.4" y="111.3">DSS_D11</text>
<text x="245.4" y="113.8">DSS_D12</text>
<text x="265.3" y="108.7">51</text>
<text x="265.3" y="111.3">50</text>
<text x="265.3" y="113.8">47</text>
<text x="270" y="110">PD10</text>
<text x="270" y="112.6">PD11</text>
<text x="293.5" y="112.6">TXC+</text>
<text x="301.2" y="111.3">22</text>
<text x="301.2" y="113.8">21</text>
<text x="88.9" y="114.6">DSS_D15</text>
<text x="88.9" y="119.6">DSS_D16</text>
<text x="105.4" y="114">DSS_D15</text>
<text x="105.4" y="119.1">DSS_D16</text>
<text x="122.1" y="114.9">TP TG7</text>
<text x="122.1" y="119.9">TP TR0</text>
<text x="245.4" y="116.3">DSS_D13</text>
<text x="245.4" y="118.9">DSS_D14</text>
<text x="265.3" y="116.3">46</text>
<text x="265.3" y="118.9">45</text>
<text x="270" y="115.1">PD12</text>
<text x="270" y="117.6">PD13</text>
<text x="294.1" y="115.1">TXC-</text>
<text x="88.9" y="122.2">DSS_D17</text>
<text x="88.9" y="124.7">DSS_D18</text>
<text x="105.4" y="121.7">DSS_D17</text>
<text x="105.4" y="124.2">DSS_D18</text>
<text x="122.1" y="122.5">TP TR1</text>
<text x="122.1" y="125">TP TR2</text>
<text x="245.4" y="121.4">DSS_D15</text>
<text x="245.4" y="124">DSS_D16</text>
<text x="265.3" y="121.4">44</text>
<text x="265.3" y="124">43</text>
<text x="270" y="120.2">PD14</text>
<text x="270" y="122.7">PD15</text>
<text x="270" y="125.3">PD16</text>
<text x="292.2" y="122.7">TFADJ</text>
<text x="293" y="125.3">DKEN</text>
<text x="301.2" y="121.4">19</text>
<text x="301.2" y="124">35</text>
<text x="326.6" y="120.1">VDD33</text>
<text x="88.9" y="127.3">DSS_D19</text>
<text x="88.9" y="129.8">DSS_D20</text>
<text x="105.4" y="126.7">DSS_D19</text>
<text x="105.4" y="129.3">DSS_D20</text>
<text x="105.4" y="131.8">DSS_D21</text>
<text x="122.1" y="127.6">TP TR3</text>
<text x="122.1" y="130.1">TP TR4</text>
<text x="135.2" y="129.4" transform="rotate(-90 135.2 129.4)">TP TP1</text>
<text x="137.7" y="129.4" transform="rotate(-90 137.7 129.4)">TP TP2</text>
<text x="140.3" y="129.4" transform="rotate(-90 140.3 129.4)">TP TP3</text>
<text x="142.8" y="129.4" transform="rotate(-90 142.8 129.4)">TP TP4</text>
<text x="245.4" y="126.5">DSS_D17</text>
<text x="245.4" y="129">DSS_D18</text>
<text x="245.4" y="131.6">DSS_D19</text>
<text x="265.3" y="126.5">42</text>
<text x="265.3" y="129">41</text>
<text x="265.3" y="131.6">40</text>
<text x="270" y="127.8">PD17</text>
<text x="270" y="130.3">PD18</text>
<text x="291.5" y="127.8">RSVD2</text>
<text x="296" y="130.3">NC</text>
<text x="301.2" y="126.5">34</text>
<text x="301.2" y="129">49</text>
<text x="88.9" y="132.3">DSS_D21</text>
<text x="88.9" y="134.9">DSS_D22</text>
<text x="88.9" y="137.4">DSS_D23</text>
<text x="105.4" y="134.4">DSS_D22</text>
<text x="105.4" y="136.9">DSS_D23</text>
<text x="122.1" y="132.6">TP TR5</text>
<text x="122.1" y="135.2">TP TR6</text>
<text x="122.1" y="137.7">TP TR7</text>
<text x="245.4" y="134.1">DSS_D20</text>
<text x="245.4" y="136.7">DSS_D21</text>
<text x="265.3" y="134.1">39</text>
<text x="265.3" y="136.7">38</text>
<text x="270" y="132.9">PD19</text>
<text x="270" y="135.4">PD20</text>
<text x="270" y="138">PD21</text>
<text x="292.7" y="135.4">MSEN</text>
<text x="301.2" y="134.1">11</text>
<text x="333.7" y="135.4">VDD18</text>
<text x="153.9" y="142.2">DSS_ACBIAS [4,11]</text>
<text x="245.4" y="139.2">DSS_D22</text>
<text x="245.4" y="141.7">DSS_D23</text>
<text x="265.3" y="139.2">37</text>
<text x="265.3" y="141.7">36</text>
<text x="270" y="140.5">PD22</text>
<text x="270" y="143">PD23</text>
<text x="292.6" y="140.5">DVDD</text>
<text x="292.6" y="143">DVDD</text>
<text x="301.2" y="139.2">1</text>
<text x="301.2" y="141.7">33</text>
<text x="314.7" y="142.2" transform="rotate(-90 314.7 142.2)">C107</text>
<text x="319.8" y="142.2" transform="rotate(-90 319.8 142.2)">C108</text>
<text x="324.9" y="142.2" transform="rotate(-90 324.9 142.2)">C90</text>
<text x="153.9" y="144.8">DSS_HSYNC [4,11]</text>
<text x="153.9" y="147.3">DSS_VSYNC [4,11]</text>
<text x="223.7" y="147.5">[4,11]</text>
<text x="234.9" y="147.3">DSS_CLK</text>
<text x="265.3" y="146.8">57</text>
<text x="265.3" y="149.4">56</text>
<text x="270" y="148.1">IDCK+</text>
<text x="292.6" y="145.6">DVDD</text>
<text x="301.2" y="144.3">12</text>
<text x="301.2" y="149.4">29</text>
<text x="153.9" y="152.4">DSS_CLK [4,11]</text>
<text x="209" y="151.9">VDD18</text>
<text x="220.1" y="152.6">[4,11]</text>
<text x="220.4" y="155.1">[4,11]</text>
<text x="230.9" y="152.4">DSS_ACBIAS</text>
<text x="231.5" y="154.9">DSS_VSYNC</text>
<text x="266.5" y="151.9">2</text>
<text x="266.5" y="154.4">5</text>
<text x="270" y="150.7">IDCK-</text>
<text x="270" y="153.2">DE</text>
<text x="270" y="155.7">VSYNC</text>
<text x="293" y="150.7">TVDD</text>
<text x="293" y="153.2">TVDD</text>
<text x="301.2" y="151.9">23</text>
<text x="314.3" y="151.1" transform="rotate(-90 314.3 151.1)">0.1uF</text>
<text x="319.3" y="151.1" transform="rotate(-90 319.3 151.1)">0.1uF</text>
<text x="324.4" y="151.1" transform="rotate(-90 324.4 151.1)">0.1uF</text>
<text x="359.6" y="151.1">VDD33</text>
<text x="148.8" y="160">X+</text>
<text x="153.4" y="160.2">[11]</text>
<text x="167.3" y="160">VDD18</text>
<text x="220.4" y="157.6">[4,11]</text>
<text x="231.4" y="157.2">DSS_HSYNC</text>
<text x="266.5" y="157">4</text>
<text x="266.5" y="159.5">3</text>
<text x="270" y="158.3">HSYNC</text>
<text x="270" y="160.8">VREF</text>
<text x="292.8" y="158.3">PVDD</text>
<text x="301.2" y="157">18</text>
<text x="365.9" y="160.6">TP T49</text>
<text x="148.8" y="162.6">X-</text>
<text x="148.8" y="165.1">Y+</text>
<text x="148.8" y="167.6">Y-</text>
<text x="153.4" y="162.7">[11]</text>
<text x="153.4" y="167.8">[11]</text>
<text x="153.6" y="165">[11]</text>
<text x="205" y="165.1">DVI_PUP</text>
<text x="209.9" y="167.5">[7]</text>
<text x="265.3" y="164.6">10</text>
<text x="265.3" y="167.1">13</text>
<text x="270" y="165.9">PD</text>
<text x="294.1" y="163.4">GND</text>
<text x="294.1" y="165.9">GND</text>
<text x="301.2" y="162.1">26</text>
<text x="301.2" y="164.6">32</text>
<text x="301.2" y="167.1">20</text>
<text x="314.7" y="162.6" transform="rotate(-90 314.7 162.6)">C109</text>
<text x="319.8" y="162.6" transform="rotate(-90 319.8 162.6)">C110</text>
<text x="324.9" y="162.6" transform="rotate(-90 324.9 162.6)">C111</text>
<text x="365.9" y="163.1">TP T50</text>
<text x="90.4" y="172.7">SPI2_CLK</text>
<text x="102.5" y="172.6">[5,11]</text>
<text x="116.6" y="172.7" transform="rotate(-90 116.6 172.7)">C155</text>
<text x="119.1" y="172.7" transform="rotate(-90 119.1 172.7)">C156</text>
<text x="121.7" y="172.7" transform="rotate(-90 121.7 172.7)">C157</text>
<text x="124.2" y="172.7" transform="rotate(-90 124.2 172.7)">C158</text>
<text x="265.3" y="172.2">15</text>
<text x="270" y="168.4">ISEL/RESET</text>
<text x="270" y="173.5">BSEL/SCL</text>
<text x="292.4" y="171">DGND</text>
<text x="292.4" y="173.5">DGND</text>
<text x="294.1" y="168.4">GND</text>
<text x="301.2" y="169.7">16</text>
<text x="301.2" y="172.2">48</text>
<text x="314.3" y="171.4" transform="rotate(-90 314.3 171.4)">0.1uF</text>
<text x="319.3" y="171.4" transform="rotate(-90 319.3 171.4)">0.1uF</text>
<text x="324.4" y="171.4" transform="rotate(-90 324.4 171.4)">0.1uF</text>
<text x="326.6" y="171.4">VDD18</text>
<text x="367.2" y="171.4">VDD50</text>
<text x="90.4" y="175.3">SPI2_SIMO [5,11]</text>
<text x="90.4" y="177.8">SPI2_SOMI [5,11]</text>
<text x="208.7" y="178.8">VDD33</text>
<text x="265.3" y="174.8">14</text>
<text x="266.5" y="179.8">6</text>
<text x="270" y="176.1">BSEL/SDA</text>
<text x="292.4" y="176.1">DGND</text>
<text x="292.7" y="178.6">PGND</text>
<text x="301.2" y="174.8">64</text>
<text x="301.2" y="177.3">17</text>
<text x="340.2" y="177.3">1</text>
<text x="340.2" y="179.8">2</text>
<text x="343.7" y="178.6">B2</text>
<text x="345.9" y="174.2">U13</text>
<text x="354.7" y="178.6">B1</text>
<text x="359.7" y="177.3">8</text>
<text x="359.7" y="179.8">7</text>
<text x="90.4" y="180.3">SPI2_CS1 [5]</text>
<text x="116.1" y="181.6" transform="rotate(-90 116.1 181.6)">47PF</text>
<text x="118.7" y="181.6" transform="rotate(-90 118.7 181.6)">47PF</text>
<text x="121.2" y="181.6" transform="rotate(-90 121.2 181.6)">47PF</text>
<text x="123.8" y="181.6" transform="rotate(-90 123.8 181.6)">47PF</text>
<text x="176.8" y="182.9">IIC2_SCL [5,11,13]</text>
<text x="176.8" y="185.4">IIC2_SDA [5,11,13]</text>
<text x="266.5" y="182.4">7</text>
<text x="266.5" y="184.9">8</text>
<text x="270" y="181.1">DK3</text>
<text x="270" y="183.7">DK2</text>
<text x="296.4" y="183.7">TP</text>
<text x="301.2" y="182.4">65</text>
<text x="340.2" y="182.4">3</text>
<text x="340.2" y="184.9">4</text>
<text x="343.7" y="181.1">GND</text>
<text x="343.7" y="183.7">VCCA</text>
<text x="351.4" y="181.1">VCCB</text>
<text x="354.3" y="183.7">OE</text>
<text x="359.7" y="182.4">6</text>
<text x="359.7" y="184.9">5</text>
<text x="378.2" y="185.4" transform="rotate(-90 378.2 185.4)">C133</text>
<text x="130.6" y="188" transform="rotate(-90 130.6 188)">TP5 TP</text>
<text x="133.1" y="188" transform="rotate(-90 133.1 188)">TP6 TP</text>
<text x="135.6" y="188" transform="rotate(-90 135.6 188)">TP7 TP</text>
<text x="138.2" y="188" transform="rotate(-90 138.2 188)">TP8 TP</text>
<text x="270" y="186.2">DK1</text>
<text x="299.4" y="189.4">[5,11,13]</text>
<text x="316.1" y="189.5">IIC2_SCL</text>
<text x="343.4" y="190.6">TXS0102</text>
<text x="343.7" y="186.2">A2</text>
<text x="354.7" y="186.2">A1</text>
<text x="173.4" y="194.1">VDD18</text>
<text x="280.7" y="192.1">TFP410</text>
<text x="298.6" y="197">[5,11,13]</text>
<text x="315.5" y="196.8">IIC2_SDA</text>
<text x="340.4" y="193.1">TXS0102DCTR</text>
<text x="377.8" y="194.3" transform="rotate(-90 377.8 194.3)">0.1uF</text>
<text x="173.9" y="198.4">VDD33</text>
<text x="173.9" y="203.5">VDD50</text>
<text x="332.5" y="198.1" transform="rotate(-90 332.5 198.1)">C132</text>
<text x="88.1" y="206.5">RESET</text>
<text x="88.4" y="209.8">LCD_PWREN [7]</text>
<text x="97.2" y="206.4">[3,5,9,13]</text>
<text x="134.9" y="208.3" transform="rotate(-90 134.9 208.3)">C146</text>
<text x="142.5" y="208.3" transform="rotate(-90 142.5 208.3)">C147</text>
<text x="332" y="207" transform="rotate(-90 332 207)">0.1uF</text>
<text x="134.4" y="216.2" transform="rotate(-90 134.4 216.2)">10uF</text>
<text x="142" y="216.2" transform="rotate(-90 142 216.2)">10uF</text>
<text x="153.4" y="221" transform="rotate(-90 153.4 221)">TP9 TP</text>
<text x="156" y="221.6" transform="rotate(-90 156 221.6)">TP10 TP</text>
<text x="158.5" y="221.6" transform="rotate(-90 158.5 221.6)">TP11 TP</text>
<text x="196.4" y="220">SVIDEO</text>
<text x="200.1" y="224.3">GND</text>
<text x="200.1" y="226.9">GND</text>
<text x="207.3" y="223">1</text>
<text x="207.3" y="225.6">2</text>
<text x="203.5" y="229.4">Y</text>
<text x="203.5" y="231.9">C</text>
<text x="207.3" y="228.1">3</text>
<text x="207.3" y="230.6">4</text>
<text x="253" y="231.1">TV_OUT2</text>
<text x="253" y="228.6">TV_OUT1</text>
<text x="264.6" y="228.5">[5]</text>
<text x="264.8" y="231.3">[5]</text>
<text x="207.3" y="235.7">5</text>
<text x="207.3" y="238.3">6</text>
<text x="236" y="238.8" transform="rotate(-90 236 238.8)">C124</text>
<text x="243.6" y="238.8" transform="rotate(-90 243.6 238.8)">C125</text>
<text x="207.3" y="240.8">7</text>
<text x="196.4" y="246.4">SVIDEO</text>
<text x="235.5" y="247.6" transform="rotate(-90 235.5 247.6)">150PF</text>
<text x="243.1" y="247.6" transform="rotate(-90 243.1 247.6)">150PF</text>
</g>
<g font-size="2.3">
<text x="216.1" y="61.5">TP</text>
<text x="220.5" y="62">T3</text>
<text x="51.3" y="71.1">TFT_LCD</text>
<text x="152.2" y="71.6">TP</text>
<text x="216.1" y="71.6">TP</text>
<text x="375.2" y="70.1">DVI_D</text>
<text x="62.6" y="74.4">B0</text>
<text x="62.6" y="77">B1</text>
<text x="67.6" y="73.2">1</text>
<text x="67.6" y="75.7">2</text>
<text x="148" y="72.1">T1</text>
<text x="220.5" y="72.1">T2</text>
<text x="363" y="73.2">3</text>
<text x="363" y="75.7">1</text>
<text x="366.5" y="74.4">DAT2-</text>
<text x="366.5" y="77">DAT2+</text>
<text x="62.6" y="79.5">B2</text>
<text x="62.6" y="82">B3</text>
<text x="67.6" y="78.2">3</text>
<text x="67.6" y="80.8">4</text>
<text x="67.6" y="83.3">5</text>
<text x="361.9" y="83.3">15</text>
<text x="363" y="78.2">2</text>
<text x="366.5" y="79.5">DAT2_S</text>
<text x="62.6" y="84.6">B4</text>
<text x="62.6" y="87.1">B5</text>
<text x="62.6" y="89.7">B6</text>
<text x="67.6" y="85.9">6</text>
<text x="67.6" y="88.4">7</text>
<text x="361.9" y="85.9">16</text>
<text x="366.5" y="84.6">SCL</text>
<text x="366.5" y="87.1">SDA</text>
<text x="60.5" y="94.7">GND</text>
<text x="62.6" y="92.2">B7</text>
<text x="67.6" y="90.9">8</text>
<text x="67.6" y="93.5">9</text>
<text x="363" y="90.9">6</text>
<text x="363" y="93.5">4</text>
<text x="366.5" y="92.2">DAT1-</text>
<text x="366.5" y="94.7">DAT1+</text>
<text x="62.4" y="97.3">G0</text>
<text x="62.4" y="99.8">G1</text>
<text x="67.6" y="96">10</text>
<text x="67.6" y="98.6">11</text>
<text x="67.6" y="101.1">12</text>
<text x="363" y="96">5</text>
<text x="363" y="101.1">9</text>
<text x="366.5" y="97.3">DAT1_S</text>
<text x="62.4" y="102.4">G2</text>
<text x="62.4" y="104.9">G3</text>
<text x="62.4" y="107.4">G4</text>
<text x="67.6" y="103.6">13</text>
<text x="67.6" y="106.2">14</text>
<text x="363" y="103.6">7</text>
<text x="363" y="106.2">8</text>
<text x="366.5" y="102.4">DAT0-</text>
<text x="366.5" y="104.9">DAT0+</text>
<text x="366.5" y="107.4">DAT0_S</text>
<text x="62.4" y="110">G5</text>
<text x="62.4" y="112.5">G6</text>
<text x="67.6" y="108.7">15</text>
<text x="67.6" y="111.3">16</text>
<text x="67.6" y="113.8">17</text>
<text x="361.9" y="111.3">18</text>
<text x="361.9" y="113.8">19</text>
<text x="366.5" y="112.5">+5V</text>
<text x="60.5" y="117.6">GND</text>
<text x="62.4" y="115.1">G7</text>
<text x="67.6" y="116.3">18</text>
<text x="67.6" y="118.9">19</text>
<text x="361.9" y="116.3">17</text>
<text x="366.5" y="115.1">HPLG</text>
<text x="366.5" y="117.6">DCC/CECGND</text>
<text x="62.5" y="120.1">R0</text>
<text x="62.5" y="122.7">R1</text>
<text x="62.5" y="125.2">R2</text>
<text x="67.6" y="121.4">20</text>
<text x="67.6" y="124">21</text>
<text x="361.9" y="121.4">11</text>
<text x="361.9" y="124">10</text>
<text x="366.5" y="122.7">CLK_S</text>
<text x="366.5" y="125.2">CLK+</text>
<text x="62.5" y="127.8">R3</text>
<text x="62.5" y="130.3">R4</text>
<text x="67.6" y="126.5">22</text>
<text x="67.6" y="129">23</text>
<text x="67.6" y="131.6">24</text>
<text x="361.9" y="126.5">12</text>
<text x="361.9" y="131.6">13</text>
<text x="366.5" y="127.8">CLK-</text>
<text x="62.5" y="132.8">R5</text>
<text x="62.5" y="135.4">R6</text>
<text x="62.5" y="137.9">R7</text>
<text x="67.6" y="134.1">25</text>
<text x="67.6" y="136.7">26</text>
<text x="361.9" y="134.1">14</text>
<text x="366.5" y="132.8">CEC</text>
<text x="366.5" y="135.4">NC</text>
<text x="60.5" y="140.5">GND</text>
<text x="60.8" y="143">DEN</text>
<text x="67.6" y="141.7">28</text>
<text x="67.6" y="139.2">27</text>
<text x="375.7" y="139.7">HDMI</text>
<text x="57.9" y="145.5">HSYNC</text>
<text x="58" y="148.1">VSYNC</text>
<text x="67.6" y="144.3">29</text>
<text x="67.6" y="149.4">31</text>
<text x="67.6" y="146.8">30</text>
<text x="60.5" y="150.6">GND</text>
<text x="60.5" y="155.7">GND</text>
<text x="61.3" y="153.2">CLK</text>
<text x="67.6" y="151.9">32</text>
<text x="67.6" y="154.4">33</text>
<text x="62.6" y="160.8">X+</text>
<text x="67.6" y="159.5">34</text>
<text x="62.6" y="165.9">Y+</text>
<text x="63.2" y="163.3">X-</text>
<text x="67.6" y="162.1">35</text>
<text x="67.6" y="164.6">36</text>
<text x="67.6" y="167.1">37</text>
<text x="56.7" y="173.5">SPI_CLK</text>
<text x="63.2" y="168.4">Y-</text>
<text x="67.6" y="172.2">38</text>
<text x="55.3" y="176">SPI_MOSI</text>
<text x="55.3" y="178.6">SPI_MISO</text>
<text x="67.6" y="174.8">39</text>
<text x="67.6" y="177.3">40</text>
<text x="67.6" y="179.8">41</text>
<text x="57.4" y="183.6">IIC_CLK</text>
<text x="57.8" y="181.1">SPI_CS</text>
<text x="67.6" y="182.4">42</text>
<text x="67.6" y="184.9">43</text>
<text x="56.8" y="186.2">IIC_SDA</text>
<text x="60.5" y="188.7">GND</text>
<text x="67.6" y="187.5">44</text>
<text x="59.5" y="193.8">VDD1</text>
<text x="59.5" y="196.3">VDD2</text>
<text x="67.6" y="192.5">45</text>
<text x="67.6" y="195.1">46</text>
<text x="67.6" y="197.6">47</text>
<text x="59.5" y="198.9">VDD3</text>
<text x="59.5" y="201.4">VDD3</text>
<text x="67.6" y="200.2">48</text>
<text x="57.5" y="209">PWREN</text>
<text x="58.2" y="206.5">RESET</text>
<text x="67.6" y="205.2">49</text>
<text x="67.6" y="207.8">50</text>
<text x="52" y="213.4">LCD_50</text>
</g>
<g font-size="2.1">
<text x="329.1" y="138.6">RL3</text>
<text x="338.8" y="138.6">1uH / 1.4A</text>
<text x="329.1" y="148.7">RL1</text>
<text x="338.8" y="148.7">1uH / 1.4A</text>
<text x="329.1" y="156.4">RL2</text>
<text x="338.8" y="156.4">1uH / 1.4A</text>
</g>
<g font-size="2">
<text x="203.2" y="40.6" transform="rotate(-90 203.2 40.6)">R38</text>
<text x="203.2" y="50.8" transform="rotate(-90 203.2 50.8)">10K</text>
<text x="308" y="120.7">R107</text>
<text x="308" y="123.2">R108</text>
<text x="308" y="125.8">R109</text>
<text x="319.5" y="120.7">470</text>
<text x="320.4" y="123.2">1K</text>
<text x="321.6" y="125.8">0</text>
<text x="308" y="128.3">R112</text>
<text x="319.4" y="128.3">10K</text>
<text x="308" y="133.4">R113</text>
<text x="319.4" y="133.4">10K</text>
<text x="224.2" y="148.6">R114</text>
<text x="237.7" y="148.6">0</text>
<text x="235.4" y="161.3">R58</text>
<text x="235.4" y="158.8">R59</text>
<text x="245.8" y="161.3">10K</text>
<text x="245.8" y="158.8">10K</text>
<text x="234.4" y="163.9">R155</text>
<text x="235.4" y="166.4">R85</text>
<text x="242.2" y="166.4">10K(NC)</text>
<text x="247.9" y="163.9">0</text>
<text x="165.1" y="170.2" transform="rotate(-90 165.1 170.2)">R123</text>
<text x="167.6" y="170.2" transform="rotate(-90 167.6 170.2)">R124</text>
<text x="234.4" y="169">R103</text>
<text x="234.4" y="171.5">R110</text>
<text x="245.8" y="169">10K</text>
<text x="245.8" y="171.5">10K</text>
<text x="234.4" y="179.1">R104</text>
<text x="234.4" y="174">R111</text>
<text x="245.8" y="174">10K</text>
<text x="246.8" y="179.1">1K</text>
<text x="165.1" y="180.3" transform="rotate(-90 165.1 180.3)">10K</text>
<text x="167.6" y="180.3" transform="rotate(-90 167.6 180.3)">10K</text>
<text x="234.4" y="181.7">R105</text>
<text x="234.4" y="184.2">R106</text>
<text x="246.8" y="181.7">1K</text>
<text x="246.8" y="184.2">1K</text>
<text x="216.6" y="227.4">R116</text>
<text x="230.1" y="227.4">0</text>
<text x="216.6" y="229.9">R115</text>
<text x="230.1" y="229.9">0</text>
</g>
</svg>
